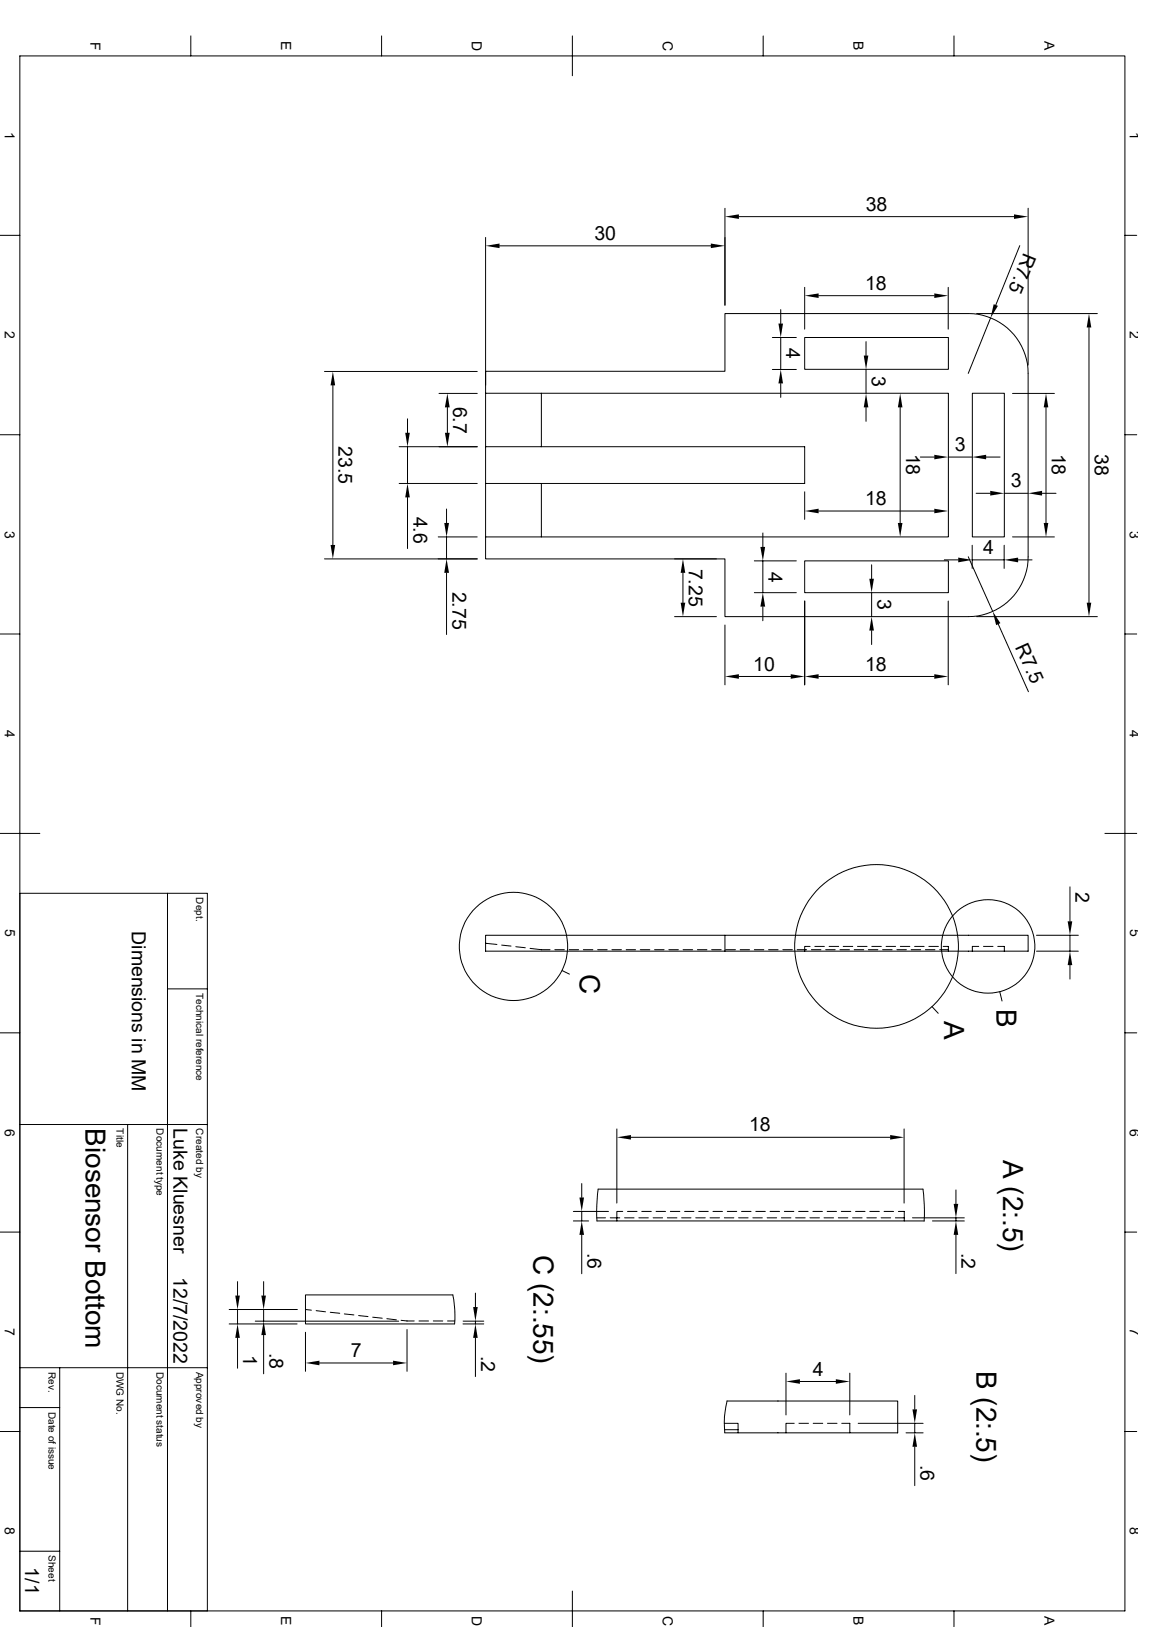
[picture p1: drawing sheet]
<svg xmlns="http://www.w3.org/2000/svg" width="297mm" height="420mm" viewBox="0 0 297 420" stroke-linecap="round" stroke-linejoin="round" font-family="sans-serif">
<g fill="none" stroke="#000" stroke-width=".26">
<path d="M5.1 14.4h285.2v401.4h-285.2zM49.2 9.3v5.1M98.5 9.3v5.1M147.7 9.3v10.3M196.9 9.3v5.1M246.2 9.3v5.1M187.1 53.8v25M190.7 55.9h71M265.3 53.8v40.4M0 60.7h5.1M125.3 61.3v38.1M128.9 63.5h54.5"/>
<path d="M201.5 79.9v3.6M207.6 74.2v10.8M211.2 76.3h29.9M244.7 74.2v10.8M263.1 63.4l-6.1 15.3M290.3 60.7h3M83.7 95.9h39.4M85.9 99.5v41.2M125.3 95.8h61.8v-14.9h62.8a15.5 15.5 0 0 1 15.4 15.5v47.4a15.5 15.5 0 0 1-15.4 15.4h-62.8v-14.9h-61.8v-5.7h119.4v-37.1h-119.4zM199.3 95.4h6.2M199.3 87.1h6.2M201.5 87.1v8.3"/>
<path d="M201.5 99v3.6M207.6 87.1h37.1v8.2h-37.1zM223.5 88.2v3.6M223.5 95.4v6.2M252 80.9h31.2M255.6 82.1l-5.7 14.3M281 84.5v71.1M0 112.2h5.1M103 115.3h20.1M105.2 108.1v3.6M105.2 115.3v9.5M113.3 101.6h9.8"/>
<path d="M115.4 105.2v6.5M125.3 115.3h82.3v9.5h-82.3zM125.3 101.5v13.8M139.7 101.5v13.8M223.5 105.2v3.6M232.3 105.2v29.8M237.5 118h3.6M244.7 118h6.2M250.9 101.5h8.3v37.1h-8.3zM254.5 118h3.6M261.3 101.6h10.8M269.9 105.2v29.8"/>
<path d="M290.3 112.2h3M103 124.8h20.1M105.2 128.4v13.2M113.1 138.6h10M115.2 131.4v3.6M115.2 138.6v5.7M125.3 124.8v13.8M139.7 124.8v13.8M196.8 137.6v3.6M207.6 127v7.1M211.2 131.9h29.9M251.9 127.3h3.6"/>
<path d="M259.1 127.3h6.2M261.3 138.6h10.8M268.9 127.3h3.6M115.2 147.9v15.9M123.1 144.3h-39.4M174.1 159.2h10.8M174.1 144.3h10.8M176.2 147.9v7.7M194.6 153h10.9M194.6 144.8h10.9M196.8 144.8v8.2M196.8 156.6v3.6"/>
<path d="M207.6 144.8h37.1v8.2h-37.1zM207.6 155.2v21.6M224.9 145.8v3.6M224.9 153v6.2M243.7 144.5h3.6M244.7 155.2v21.6M249.9 143.7l6.3 14.1M250.9 140.8v5.9M250.9 144.5h8.2M252 159.2h31.2M259.1 140.8v5.9M262.7 144.5h3.6"/>
<path d="M0 163.7h5.1M187.1 161.3v15.5M190.7 174.6h13.3M211.2 174.6h29.9M224.9 162.8v3.6M257.6 161.1l7.8 17.5M290.3 163.7h3M0 215.1h10.3M285.1 215.1h8.2M5.1 230.6h48.4v185.2M43.2 230.6v185.2M276.1 228.9v8.9"/>
<path d="M43.2 255.3h10.3M125.3 243.5l2.9 .3M129.5 244l2.4 .2M133.1 244.4l2.5 .2M136.8 244.8l2.9 .4h2.2M143.2 245.2h2.4M145 250.5l1.9 1M146.9 245.2h2.4M150.5 245.2h2.5M154.2 245.2h2.5M157.9 245.2h2.5M161.6 245.2h2.4"/>
<path d="M165.2 245.2h2.5M168.9 245.2h2.5M172.6 245.2h2.4M176.3 245.2h2.4M180 245.2h2.4M183.6 245.2h2.5M187.1 241.4h78.2v4.1h-140v-4.1h61.8v4.1M187.3 245.2h2.5M191 245.2h2.4M194.6 245.2h2.5M198.3 245.2h2.5M202 245.2h2.5"/>
<path d="M205.7 245.2h2.5M209 244.3h-1.4v1.2M209.4 245.2h2.4M210.3 244.3h2.4M213.1 245.2h2.4M214 244.3h2.4M216.7 245.2h2.5M217.6 244.3h2.4M220.4 245.2h2.5M221.3 244.3h2.4M224.1 245.2h2.4M225 244.3h2.4"/>
<path d="M227.8 245.2h2.4M228.6 244.3h2.5M231.4 245.2h2.5M232.3 244.3h2.5M235.1 245.2h2.5M236 244.3h2.5M238.8 245.2h2.5M239.7 244.3h2.4M240.5 259.8l1.6 1.8M242.5 245.2h2.2M243.4 244.3h1.3v1.2M252.6 244.3h-1.7v1.2"/>
<path d="M253.8 244.3h2.4M257.5 244.3h1.7v1.2M258 256l.6 2.4M267.5 241.4h10.8M267.5 245.5h10.8M276.1 241.4v4.1M276.1 249.1v3.6M0 266.6h5.1M290.3 266.6h3M5.1 290.3h48.4M32.9 290.3v125.5M159.2 291.4v19.2"/>
<path d="M162.8 293.6h66.9M233.3 291.4v19.2M0 318.1h5.1M148 315.2h3.9M148 312.7h9M150.1 305.5v3.6M150.1 312.7v2.5M150.1 318.8v10M154 314.4h2.3M154 315.2h84.5M154.1 315.2l-.1-4.1 .3-4.1h83.9l.3 4.1v4.1M157.5 314.4h2.4"/>
<path d="M160.7 312.7h-1.5v2.5M161.2 314.4h2.4M161.9 312.7h2.5M164.8 314.4h2.5M165.6 312.7h2.5M168.5 314.4h2.5M169.3 312.7h2.4M172.2 314.4h2.5M173 312.7h2.4M175.9 314.4h2.4M176.7 312.7h2.4M179.5 314.4h2.5"/>
<path d="M180.3 312.7h2.5M183.2 314.4h2.5M184 312.7h2.4M186.9 314.4h2.5M187.7 312.7h2.4M190.6 314.4h2.4M191.3 312.7h2.5M194.3 314.4h2.4M195 312.7h2.5M198 314.4h2.4M198.7 312.7h2.5M201.6 314.4h2.5"/>
<path d="M202.4 312.7h2.5M205.3 314.4h2.5M206.1 312.7h2.4M209 314.4h2.5M209.8 312.7h2.4M212.6 314.4h2.5M213.4 312.7h2.5M216.3 314.4h2.5M217.1 312.7h2.4M220 314.4h2.5M220.8 312.7h2.4M223.7 314.4h2.4"/>
<path d="M224.5 312.7h2.4M227.4 314.4h2.4M228.1 312.7h2.5M231.1 314.4h2.2M231.8 312.7h1.5v2.5M235.5 314.4h13.3M240.6 315.2h8.2M246.7 307.2v3.6M246.7 314.4v.8M246.7 318.8v10M290.3 318.1h3M59.1 338h17.6"/>
<path d="M61.3 330.8v3.6M61.3 338v3.8M68 330.8v3.6M68 338v3M78.8 338l1.5 .2M81.6 338.3l2.4 .3M85.2 338.8l2.5 .2M88.9 339.2l2.4 .2M92.5 339.6l2.5 .3M116.8 334.3l.5 3.7v3.8h-38.5v-7.5h38.1M122.7 333.8v3.6M5.1 353.1h48.4"/>
<path d="M15.4 353.1v62.7M59.1 341.8h17.6M61.3 345.4v7.8M65.9 341h37M68 344.6v10M78.8 343.9v10.1M82.4 351.8h19M96.2 340l2.4 .3M99.8 340.4l2.5 .3M103.5 340.8l3.4 .2M105 343.2v10.8M108.1 341h2.5"/>
<path d="M111.8 341h2.5M115.5 341h1.8M119.5 341.8h5.3M119.5 341h5.3M122.7 341v.8M122.7 345.4v9.9M202.8 354.5v10.8M206.4 356.6h9.3M219.3 354.5v10.8M0 369.5h5.1M5.1 363.3h10.3M186.9 367.4h3.6v2.5"/>
<path d="M186.9 369.1h3.6M187.6 361.7h44v8.2h-44.6l-.1-4.2zM204.9 367.4h-2.1v2.5M206.2 367.4h2.4M209.8 367.4h2.5M213.5 367.4h2.5M217.2 367.4h2.1v2.5M221.4 367.4h16.8M233.8 369.9h4.4M236.1 360.2v3.6M236.1 367.4v2.5M236.1 373.5v10"/>
<path d="M290.3 369.5h3M5.1 400.4h10.3M49.2 415.8v4.1M98.5 415.8v4.1M147.7 410.7v9.2M196.9 415.8v4.1M246.2 415.8v4.1"/>
<circle cx="132.5" cy="244.3" r="14"/>
<circle cx="226.2" cy="244.3" r="21.1"/>
<circle cx="255" cy="244.3" r="12.1"/>
</g>
<g fill="#000">
<path d="M187.1 55.9l3.6-.6v1.2zM261.7 55.3l3.6 .6-3.6 .6zM125.3 63.5l3.6-.6v1.2zM183.4 62.9l3.7 .6-3.7 .6zM207.6 76.3l3.6-.6v1.2zM241.1 75.7l3.6 .6-3.6 .6zM256.4 78.5l1.1 .5-1.9 3.1zM85.9 95.9l.6 3.6h-1.2zM201.5 95.4l.6 3.6h-1.2zM200.9 83.5h1.2l-.6 3.6zM222.9 91.8h1.2l-.6 3.6zM281 80.9l.6 3.6h-1.2z"/>
<path d="M104.6 111.7h1.1l-.5 3.6zM115.4 101.6l.6 3.6h-1.2zM114.8 111.7h1.2l-.6 3.6zM223.5 101.6l.6 3.6h-1.2zM232.3 101.6l.6 3.6h-1.2zM241.1 117.4l3.6 .6-3.6 .6zM250.9 118l3.6-.6v1.2zM269.9 101.6l.6 3.6h-1.2zM105.2 124.8l.5 3.6h-1.1zM114.6 135h1.3l-.7 3.6zM207.6 131.9l3.6-.6v1.2zM231.7 135h1.2l-.6 3.6z"/>
<path d="M241.1 131.3l3.6 .6-3.6 .6zM255.5 126.7l3.6 .6-3.6 .6zM265.3 127.3l3.6-.6v1.2zM269.3 135h1.2l-.6 3.6zM85.3 140.7h1.2l-.6 3.6zM115.2 144.3l.7 3.6h-1.3zM176.2 144.3l.6 3.6h-1.2zM175.6 155.6h1.2l-.6 3.6zM196.8 153l.6 3.6h-1.2zM196.2 141.2h1.2l-.6 3.6zM224.3 149.4h1.2l-.6 3.6zM247.3 143.9l3.6 .6-3.6 .7z"/>
<path d="M259.1 144.5l3.6-.6v1.3zM280.4 155.6h1.2l-.6 3.6zM187.1 174.6l3.6-.6v1.2zM204 174l3.6 .6-3.6 .6zM207.6 174.6l3.6-.6v1.2zM224.9 159.2l.6 3.6h-1.2zM241.1 174l3.6 .6-3.6 .6zM256.2 157.8l1.9 3.1-1.1 .5zM275.5 237.8h1.2l-.6 3.6zM276.1 245.5l.6 3.6h-1.2zM159.2 293.6l3.6-.6v1.2zM229.7 293l3.6 .6-3.6 .6z"/>
<path d="M149.5 309.1h1.2l-.6 3.6zM150.1 315.2l.6 3.6h-1.2zM246.1 310.8h1.2l-.6 3.6zM246.7 315.2l.6 3.6h-1.2zM60.7 334.4h1.2l-.6 3.6zM67.4 334.4h1.2l-.6 3.6zM122.1 337.4h1.2l-.6 3.6zM61.3 341.8l.6 3.6h-1.2zM68 341l.6 3.6h-1.2zM78.8 351.8l3.6-.6v1.2zM101.4 351.2l3.6 .6-3.6 .6zM122.7 341.8l.6 3.6h-1.2z"/>
<path d="M202.8 356.6l3.6-.6v1.2zM215.7 356l3.6 .6-3.6 .6zM235.5 363.8h1.1l-.5 3.6zM236.1 369.9l.5 3.6h-1.1z"/>
</g>
<g font-size="7.2">
<text x="149.6" y="251.5" transform="rotate(90 149.6 251.5)">C</text>
<text x="243.6" y="263.6" transform="rotate(90 243.6 263.6)">A</text>
<text x="257.1" y="260.5" transform="rotate(90 257.1 260.5)">B</text>
<text x="22.1" y="291.3" transform="rotate(90 22.1 291.3)">Biosensor Bottom</text>
<text x="258.8" y="299.4" transform="rotate(90 258.8 299.4)">A (2:.5)</text>
<text x="137.7" y="324" transform="rotate(90 137.7 324)">C (2:.55)</text>
<text x="252" y="353.9" transform="rotate(90 252 353.9)">B (2:.5)</text>
</g>
<g font-size="5">
<text x="223.4" y="54.4">38</text>
<text x="153.4" y="61.9">30</text>
<text x="264.2" y="64.9" transform="rotate(112 264.2 64.9)">R7.5</text>
<text x="223.2" y="74.8">18</text>
<text x="202.9" y="90" transform="rotate(90 202.9 90)">4</text>
<text x="225" y="97.1" transform="rotate(90 225 97.1)">3</text>
<text x="116.9" y="104.9" transform="rotate(90 116.9 104.9)">6.7</text>
<text x="87.4" y="115.2" transform="rotate(90 87.4 115.2)">23.5</text>
<text x="233.8" y="117.1" transform="rotate(90 233.8 117.1)">18</text>
<text x="246.4" y="116.5">3</text>
<text x="271.4" y="117.1" transform="rotate(90 271.4 117.1)">18</text>
<text x="282.5" y="117.3" transform="rotate(90 282.5 117.3)">38</text>
<text x="260.8" y="125.8">3</text>
<text x="223.2" y="130.4">18</text>
<text x="106.7" y="133.4" transform="rotate(90 106.7 133.4)">4.6</text>
<text x="253.7" y="143.1">4</text>
<text x="177.8" y="146.8" transform="rotate(90 177.8 146.8)">7.25</text>
<text x="198.3" y="147.6" transform="rotate(90 198.3 147.6)">4</text>
<text x="116.8" y="152.7" transform="rotate(90 116.8 152.7)">2.75</text>
<text x="226.4" y="154.7" transform="rotate(90 226.4 154.7)">3</text>
<text x="261.9" y="167.1" transform="rotate(66 261.9 167.1)">R7.5</text>
<text x="194.4" y="173.1">10</text>
<text x="223.2" y="173.1">18</text>
<text x="277.5" y="230.3" transform="rotate(90 277.5 230.3)">2</text>
<text x="34" y="240.4" transform="rotate(90 34 240.4)">Dimensions in MM</text>
<text x="44.7" y="291.3" transform="rotate(90 44.7 291.3)">Luke Kluesner</text>
<text x="193.3" y="292.1">18</text>
<text x="151.6" y="323.4" transform="rotate(90 151.6 323.4)">.6</text>
<text x="248.1" y="323.4" transform="rotate(90 248.1 323.4)">.2</text>
<text x="44.7" y="329.6" transform="rotate(90 44.7 329.6)">12/7/2022</text>
<text x="62.7" y="349.8" transform="rotate(90 62.7 349.8)">1</text>
<text x="69.5" y="349.2" transform="rotate(90 69.5 349.2)">.8</text>
<text x="90.5" y="350.4">7</text>
<text x="124.1" y="350" transform="rotate(90 124.1 350)">.2</text>
<text x="209.8" y="355.2">4</text>
<text x="237.5" y="378.1" transform="rotate(90 237.5 378.1)">.6</text>
<text x="6.5" y="404.6" transform="rotate(90 6.5 404.6)">1/1</text>
</g>
<g font-size="3.6">
<text x="23.3" y="10.8" transform="rotate(90 23.3 10.8)">F</text>
<text x="72.6" y="10.7" transform="rotate(90 72.6 10.7)">E</text>
<text x="121.8" y="10.5" transform="rotate(90 121.8 10.5)">D</text>
<text x="171" y="10.5" transform="rotate(90 171 10.5)">C</text>
<text x="220.3" y="10.7" transform="rotate(90 220.3 10.7)">B</text>
<text x="269.5" y="10.7" transform="rotate(90 269.5 10.7)">A</text>
<text x="1.3" y="34" transform="rotate(90 1.3 34)">1</text>
<text x="291.6" y="34" transform="rotate(90 291.6 34)">1</text>
<text x="1.3" y="85.5" transform="rotate(90 1.3 85.5)">2</text>
<text x="291.6" y="85.5" transform="rotate(90 291.6 85.5)">2</text>
<text x="1.3" y="136.9" transform="rotate(90 1.3 136.9)">3</text>
<text x="291.6" y="136.9" transform="rotate(90 291.6 136.9)">3</text>
<text x="1.3" y="188.4" transform="rotate(90 1.3 188.4)">4</text>
<text x="291.6" y="188.4" transform="rotate(90 291.6 188.4)">4</text>
<text x="1.3" y="239.9" transform="rotate(90 1.3 239.9)">5</text>
<text x="291.6" y="239.9" transform="rotate(90 291.6 239.9)">5</text>
<text x="1.3" y="291.3" transform="rotate(90 1.3 291.3)">6</text>
<text x="291.6" y="291.3" transform="rotate(90 291.6 291.3)">6</text>
<text x="1.3" y="342.8" transform="rotate(90 1.3 342.8)">7</text>
<text x="291.6" y="342.8" transform="rotate(90 291.6 342.8)">7</text>
<text x="1.3" y="394.3" transform="rotate(90 1.3 394.3)">8</text>
<text x="291.6" y="394.3" transform="rotate(90 291.6 394.3)">8</text>
<text x="23.3" y="417.3" transform="rotate(90 23.3 417.3)">F</text>
<text x="72.6" y="417.2" transform="rotate(90 72.6 417.2)">E</text>
<text x="121.8" y="417.1" transform="rotate(90 121.8 417.1)">D</text>
<text x="171" y="417.1" transform="rotate(90 171 417.1)">C</text>
<text x="220.3" y="417.2" transform="rotate(90 220.3 417.2)">B</text>
<text x="269.5" y="417.2" transform="rotate(90 269.5 417.2)">A</text>
</g>
<g font-size="2.6">
<text x="50.6" y="231.6" transform="rotate(90 50.6 231.6)">Dept.</text>
<text x="50.6" y="256.3" transform="rotate(90 50.6 256.3)">Technical reference</text>
<text x="30.1" y="291.3" transform="rotate(90 30.1 291.3)">Title</text>
<text x="40.3" y="291.3" transform="rotate(90 40.3 291.3)">Document type</text>
<text x="50.6" y="291.3" transform="rotate(90 50.6 291.3)">Created by</text>
<text x="12.5" y="354.1" transform="rotate(90 12.5 354.1)">Rev.</text>
<text x="30.1" y="354.1" transform="rotate(90 30.1 354.1)">DWG No.</text>
<text x="40.3" y="354.1" transform="rotate(90 40.3 354.1)">Document status</text>
<text x="50.6" y="354.1" transform="rotate(90 50.6 354.1)">Approved by</text>
<text x="12.5" y="364.4" transform="rotate(90 12.5 364.4)">Date of issue</text>
<text x="12.5" y="401.4" transform="rotate(90 12.5 401.4)">Sheet</text>
</g>
</svg>
